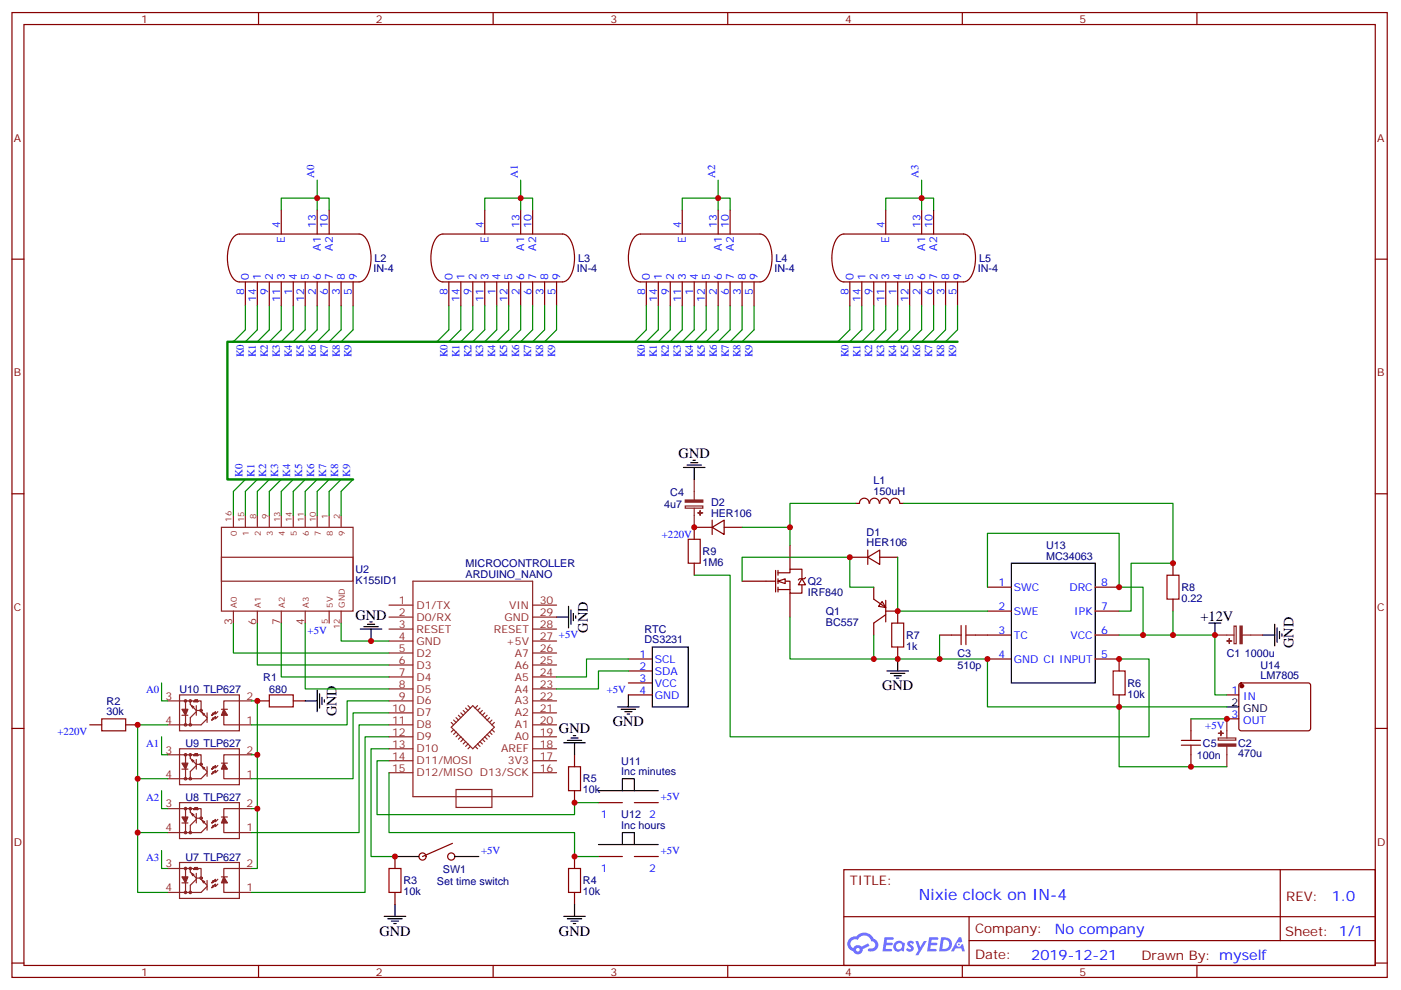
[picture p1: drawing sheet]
<svg xmlns="http://www.w3.org/2000/svg" width="413mm" height="292mm" viewBox="0 0 413 292" stroke-linecap="round" stroke-linejoin="round" font-family="sans-serif">
<path d="M282.2 100.7h-215.2v40.6h37.1" fill="none" stroke="#008700" stroke-width=".71"/>
<g fill="none" stroke="#870000" stroke-width=".35">
<path d="M3.5 3.7h405.4v284.3h-405.4zM7.1 7.2h398.2v277.3h-398.2zM76.2 3.7v3.5M145.3 3.7v3.5M214.5 3.7v3.5M283.6 3.7v3.5M352.8 3.7v3.5M3.5 76.4h3.6M405.3 76.4h3.6M3.5 145.5h3.6M405.3 145.5h3.6M3.5 214.7h3.6"/>
<path d="M405.3 214.7h3.6M248.7 256.3h156.6v28.2h-156.6zM377.3 256.3v20.9M248.7 270.1h156.5M285.6 277.2h119.6M285.6 270.1v14.2M3.5 283.8h3.6M76.2 284.5v3.5M145.3 284.5v3.5M214.5 284.5v3.5M283.6 284.5v3.5M352.8 284.5v3.5"/>
<path d="M405.3 283.8h3.6"/>
</g>
<g fill="#5487ff">
<path d="M267.7 277.5a1.22 1.22 0 0 1 1.7 .2l-.4 .6a.47 .47 0 0 0-.3-.4 .47 .47 0 0 0-.5 .2l.1 .2a1.14 1.14 0 0 1 .8 1.8 1.14 1.14 0 0 1-1.9 0l-.2-.2 .5-.6 .7 .5a.29 .29 0 0 0 .3-.3 .29 .29 0 0 0-.2-.3 1.04 1.04 0 0 1-.6-1.7z"/>
<path d="M260.7 276.2h2.4l.3 .2-.2 .5-1.8 .1-.1 .8h1.5l.3 .4-.3 .4h-1.6l-.2 1.1h1.7l.2 .3-.2 .3-2.6 .1z"/>
<path d="M273.8 276.2h2.4l.3 .2-.1 .5-1.8 .1-.2 .8h1.6l.3 .4-.4 .4-1.6-.1-.1 1.1 1.7 .1 .2 .3-.2 .3-2.6 .1z"/>
<path d="M282.6 276.2h.7l.3 1.3-.6 .3a.69 .69 0 0 0-1 .3 .69 .69 0 0 0 .4 .9 .69 .69 0 0 0 .9-.6l.5-.2 .6 2.2h-.8l-.2-.9h-1.8l-.5 .9h-.8z"/>
<path d="M269.8 277.3h.8l.6 1.8 1.1-1.8h.9l-2.6 4.2h-.8l.9-1.5z"/>
<path d="M277.4 276.2l-.6 4.2h1.3a2.11 2.11 0 0 0 2.5-2.1 2.11 2.11 0 0 0-2.5-2.1zM278.1 277a1.39 1.39 0 0 1 1.7 1.4 1.39 1.39 0 0 1-1.8 1.2h-.3z"/>
<path d="M263.7 277.8a1.54 1.54 0 0 0-.1 2.2 1.54 1.54 0 0 0 2.2 .1l.6 .3 .3-2.3-.2-.3h-.4a1.49 1.49 0 0 0-2.4 0zM264 278.8a.94 .94 0 0 1 1.8 0 .94 .94 0 0 1-1.8 0z"/>
<path d="M250.4 276.6a2.18 2.18 0 0 0 1.1 3.7 1.44 1.44 0 0 0 1.6 .9 1.44 1.44 0 0 0 1.2-1.4l2-1.1-.5-.7-1.9 1a1.47 1.47 0 0 0-2.4 .4 1.39 1.39 0 0 1-.7-1.9 1.39 1.39 0 0 1 2-.5 2.12 2.12 0 0 1 2.2-1.3 2.12 2.12 0 0 1 1.9 1.7 1.14 1.14 0 0 1 1.1 1.4 1.14 1.14 0 0 1-1.7 .7 .43 .43 0 0 0-.5 .4 .43 .43 0 0 0 .4 .5 1.98 1.98 0 0 0 2.5-1.2 1.98 1.98 0 0 0-1.2-2.6 3.1 3.1 0 0 0-5.3-.6l-.9 .1zM252.3 279.9a.55 .55 0 0 1 1.1 0 .55 .55 0 0 1-1.1 0z"/>
<circle cx="282.6" cy="278.3" r=".26"/>
</g>
<g fill="none" stroke="#8c2424" stroke-width=".35">
<path d="M65.3 155.4h38.8v24.7h-38.8zM68.8 151.9v3.5M72.3 151.9v3.5M75.8 151.9v3.5M79.4 151.9v3.5M82.9 151.9v3.5M86.4 151.9v3.5M90 151.9v3.5M93.5 151.9v3.5M97 151.9v3.5M100.5 151.9v3.5M65.3 164.2h38.8v7.1h-38.8z"/>
<path d="M114.7 178.3h7M121.7 171.3h35.3v63.5h-35.3zM157 178.3h7M68.8 180.1v3.5M75.8 180.1v3.5M82.9 180.1v3.5M90 180.1v3.5M97 180.1v3.5M100.5 180.1v3.5M114.7 199.5h7M114.7 196h7M114.7 192.4h7"/>
<path d="M114.7 188.9h7M114.7 185.4h7M114.7 181.9h7M157 199.5h7M157 196h7M157 192.4h7M157 188.9h7M157 185.4h7M157 181.9h7M358.1 187.1h5.6M363.7 184.5h.6v5.2h-.6zM366.2 187.1h6"/>
<path d="M49.4 206.6h6.7M52.9 204.8h17.7v10.6h-17.7zM53.6 210.8h1.8M54.7 206.6v2.4M54.7 210.8v2.8M56.1 206.6h1v.3l.4-.7v.7l.4-.7v.7l.3-.7v.7l.4-.3h.7v3.1l1.7 1.8M56.1 206.6v1l1.8 1.8h1.4M56.4 208l.7 .3-.3 .4zM57.9 208v2.8M57.9 209.7l-1.8 1.8v2.1M59.6 210.1l.7 .3-.3 .4zM61 211.8l-1.7 1.8h-9.9"/>
<path d="M61 210.1v2.8M62.8 211.5l.3 .3-.7 .4zM64.2 211.1l-.7 .7v-.7l-1.1 1.1M64.2 209.7l-.7 .7v-.7l-1.1 1.1 .7-.4-.3-.3-.4 .7M65.3 209h1.7M66 210.8v2.8h8.1M74.1 206.6h-8.1v2.4M114.7 217.1h7M114.7 213.6h7M114.7 210.1h7M114.7 206.6h7M114.7 203h7"/>
<path d="M133 212.9l.7 .7M133.7 212.2l.7 .7M133.7 215l-.7 .7M134.4 215.7l-.7 .7M134.4 211.5l.7 .7M135.1 210.8l.7 .7M135.1 216.4l-.7 .7M135.8 210.1l.7 .7M135.8 217.1l-.7 .7M136.5 209.4l.7 .7M136.5 217.8l-.7 .7M137.2 208.7l.7 .7"/>
<path d="M137.2 218.5l-.7 .8M137.9 208l.7 .7M137.9 219.3l-.7 .7M138.6 220l-.7 .7M139.3 208l6.4 6.3-6.4 6.4-6.3-6.4zM140.1 220l.7 .7M140.8 219.3l.7 .7M140.8 208l-.7 .7M141.5 218.5l.7 .8M141.5 208.7l-.7 .7M142.2 217.8l.7 .7M142.2 209.4l-.7 .7"/>
<path d="M142.9 217.1l.7 .7M142.9 210.1l-.7 .7M143.6 216.4l.7 .7M143.6 210.8l-.7 .7M144.3 215.7l.7 .7M144.3 211.5l-.7 .7M145 215l.7 .7M145 212.2l-.7 .7M145.7 212.9l-.7 .7M157 217.1h7M157 213.6h7M157 210.1h7"/>
<path d="M157 206.6h7M157 203h7M359.1 217.5h5.1v.6h-5.1zM361.6 211.8v5.7M361.6 220v6M49.4 238.3h6.7M49.4 222.4h6.7M52.9 236.5h17.7v10.6h-17.7zM52.9 220.7h17.7v10.5h-17.7zM53.6 226.7h1.8M54.7 222.4v2.5M54.7 226.7v2.8"/>
<path d="M54.7 238.3v2.5M56.1 238.3h1v.4l.4-.8v.8l.4-.8v.8l.3-.8v.8l.4-.4h.7v3.2l1.7 1.7M56.1 222.4h1v.4l.4-.7v.7l.4-.7v.7l.3-.7v.7l.4-.4h.7v3.2l1.7 1.8M56.1 222.4v1.1l1.8 1.7h1.4M56.1 238.3v1.1l1.8 1.7h1.4M56.4 239.7l.7 .4-.3 .3zM56.4 223.8l.7 .4-.3 .3zM57.9 239.7v2.8M57.9 223.8v2.9M57.9 225.6l-1.8 1.8v2.1M59.6 226l.7 .3-.3 .4zM61 226v2.8"/>
<path d="M61 227.7l-1.7 1.8h-9.9M62.8 227.4l.3 .3-.7 .4zM64.2 227l-.7 .7v-.7l-1.1 1.1M64.2 225.6l-.7 .7v-.7l-1.1 1.1 .7-.4-.3-.3-.4 .7M65.3 224.9h1.7M66 226.7v2.8h8.1M74.1 238.3h-8.1v2.5M74.1 222.4h-8.1v2.5M114.7 224.2h7M114.7 220.7h7M114.7 227.7h7M134.4 232.7h10.6v5.2h-10.6z"/>
<path d="M157 224.2h7M157 220.7h7M157 227.7h7M49.4 255.9h6.7M52.9 254.2h17.7v10.6h-17.7zM53.6 242.5h1.8M54.7 242.5v2.9M54.7 255.9v2.5M56.1 255.9h1v.4l.4-.7v.7l.4-.7v.7l.3-.7v.7l.4-.4h.7v3.2l1.7 1.8M56.1 255.9v1.1l1.8 1.8h1.4M56.4 257.4l.7 .3-.3 .4zM57.9 257.4v2.8"/>
<path d="M57.9 259.1l-1.8 1.8v2.1M57.9 241.5l-1.8 1.7v2.2M59.6 259.5l.7 .3-.3 .4zM59.6 241.8l.7 .4-.3 .3zM61 241.8v2.9M61 259.5v2.8M61 243.6l-1.7 1.8h-9.9M62.8 243.2l.3 .4-.7 .3zM64.2 259.1l-.7 .7v-.7l-1.1 1.1 .7-.4-.3-.3-.4 .7M64.2 242.9l-.7 .7v-.7l-1.1 1M64.2 241.5l-.7 .7v-.7l-1.1 1 .7-.3-.3-.4-.4 .7M65.3 258.4h1.7"/>
<path d="M65.3 240.8h1.7M66 242.5v2.9h8.1M74.1 255.9h-8.1v2.5M53.6 260.2h1.8M54.7 260.2v2.8M61 261.2l-1.7 1.8h-9.9M62.8 260.9l.3 .3-.7 .4zM64.2 260.5l-.7 .7v-.7l-1.1 1.1M66 260.2v2.8h8.1"/>
<circle cx="54.7" cy="206.6" r=".35"/>
<circle cx="54.7" cy="213.6" r=".35"/>
<circle cx="56.1" cy="213.6" r=".35"/>
<circle cx="56.1" cy="206.6" r=".35"/>
<circle cx="59.3" cy="209.4" r=".35"/>
<circle cx="54.7" cy="238.3" r=".35"/>
<circle cx="54.7" cy="229.5" r=".35"/>
<circle cx="54.7" cy="222.4" r=".35"/>
<circle cx="56.1" cy="238.3" r=".35"/>
<circle cx="56.1" cy="222.4" r=".35"/>
<circle cx="56.1" cy="229.5" r=".35"/>
<circle cx="59.3" cy="225.2" r=".35"/>
<circle cx="54.7" cy="245.4" r=".35"/>
<circle cx="54.7" cy="255.9" r=".35"/>
<circle cx="56.1" cy="245.4" r=".35"/>
<circle cx="56.1" cy="255.9" r=".35"/>
<circle cx="59.3" cy="241.1" r=".35"/>
<circle cx="59.3" cy="258.8" r=".35"/>
<circle cx="54.7" cy="263" r=".35"/>
<circle cx="56.1" cy="263" r=".35"/>
</g>
<g fill="#8c2424" stroke="#8c2424" stroke-width=".35">
<path d="M66 258.4l1 1.8h-1.7z"/>
<path d="M53.6 258.4h1.8l-.7 1.8z"/>
<path d="M66 240.8l1 1.7h-1.7z"/>
<path d="M53.6 240.8h1.8l-.7 1.7z"/>
<path d="M66 224.9l1 1.8h-1.7z"/>
<path d="M53.6 224.9h1.8l-.7 1.8z"/>
<path d="M66 209l1 1.8h-1.7z"/>
<path d="M53.6 209h1.8l-.7 1.8z"/>
<path d="M365.5 184.5h.6v5.2h-.6z"/>
<path d="M362.3 188.2v1.4z"/>
<path d="M361.6 188.9h1.4z"/>
<path d="M359.1 219.3h5.1v.6h-5.1z"/>
<path d="M359.1 216.1h1.4z"/>
<path d="M359.8 215.4l.1 1.4z"/>
</g>
<path d="M262.8 183.6h3.5v7.1h-3.5zM280.5 187.1h2.8M283.3 184.3v5.7M284.7 184.3v5.7M284.7 187.1h2.8M328.1 197.7h3.5v7.1h-3.5zM30 211.8h7v3.6h-7zM79.4 204.8h7v3.5h-7zM167.6 226h3.5v7h-3.5zM114.7 255.9h3.5v7.1h-3.5zM167.6 255.9h3.5v7.1h-3.5z" fill="none" stroke="#a10000" stroke-width=".35"/>
<g fill="none" stroke="#870000" stroke-width=".35">
<path d="M225.8 171.3h2.8M228.6 168.1v6.3M229.3 168.8h3.5v-1.1h3.6v2.9M229.3 171.3h3.5v3.5h3.6v-2.5M229.3 173.7h3.5M229.3 168.1v1.4M229.3 170.6v1.4M229.3 173v1.4M237.4 170.2l-.3 .4h-1.4l-.4 .3M250.5 164.2h5.3M255.8 164.2l3.5-2.1v4.2zM255.8 162.1v4.2"/>
<path d="M257.5 173v3.6l3.6 2.4M259.3 164.2h5.3M260 177.3l1.1 1.7-2.2-.3zM261.1 176.9v6.4M291 173h7.1M322.8 173h7M261.1 180.1h3.5v3.5M261.1 181.2l-3.6 2.4v3.5M264.6 190.7v3.5M276.9 187.1h3.6M287.5 187.1h10.6M291 180.1h7.1"/>
<path d="M291 194.2h7.1M322.8 180.1h7M322.8 187.1h7M322.8 194.2h7v3.5M26.5 213.6h3.5M37 213.6h3.6M75.8 206.6h3.6M86.4 206.6h3.6M329.8 204.8v3.5M361.6 204.8h3.5M361.6 211.8h3.5M365.4 201.5l.4-.2h20.1l.4 .7-.1 12.9-.6 .5-20-.1-.5-.6v-12.7z"/>
<path d="M169.3 222.4v3.6M169.3 233v3.5M176.4 236.5h7M187 236.5h7M116.4 252.4v3.5M133.3 248.5l-8.8 3.9M169.3 252.4v3.5M176.4 252.4h7M187 252.4h7M116.4 263v3.5M169.3 263v3.5"/>
<circle cx="124.5" cy="252.4" r="1.06"/>
<circle cx="133" cy="252.4" r="1.06"/>
</g>
<path d="M298.1 166h24.7v35.3h-24.7zM361.6 208.3h3.5M176.4 233h17.6M183.4 233v-3.5h3.6v3.5M116.4 252.4h7.1M134.1 252.4h7M176.4 248.9h17.6M183.4 248.9v-3.5h3.6v3.5" fill="none" stroke="#000" stroke-width=".35"/>
<circle cx="366" cy="202.1" r=".53" fill="#870000" stroke="#870000" stroke-width=".35"/>
<g fill="#fff" stroke="#870000" stroke-width=".35">
<path d="M229.3 171.3l2.1-.7v1.4z"/>
<path d="M236.4 170.6l1 1.7h-2.1z"/>
</g>
<g fill="none" stroke="#870000" stroke-width=".35">
<path d="M68.9 69.8l1.1-.7 .6-.1h35.2a3.6 3.6 0 0 1 2.9 2.9 11.7 11.7 0 0 1-1.2 10.4l-1.1 .7-.6 .1h-35.2a3.6 3.6 0 0 1-2.9-2.9 11.7 11.7 0 0 1 1.2-10.4zM82.9 61.9v7.1M93.5 61.9v7.1M97 61.9v7.1M128.9 69.8l1.1-.7 .5-.1h35.3a3.6 3.6 0 0 1 2.9 2.9 11.7 11.7 0 0 1-1.3 10.4l-1 .7-.6 .1h-35.3a3.6 3.6 0 0 1-2.8-2.9 11.7 11.7 0 0 1 1.2-10.4zM142.9 61.9v7.1M153.5 61.9v7.1M157 61.9v7.1M187.1 69.8l1.1-.7 .5-.1h35.3a3.6 3.6 0 0 1 2.9 2.9 11.7 11.7 0 0 1-1.3 10.4l-1 .7-.6 .1h-35.3a3.6 3.6 0 0 1-2.8-2.9 11.7 11.7 0 0 1 1.2-10.4zM201.1 61.9v7.1M211.7 61.9v7.1M215.2 61.9v7.1"/>
<path d="M247.1 69.8l1-.7 .6-.1h35.3a3.6 3.6 0 0 1 2.8 2.9 11.7 11.7 0 0 1-1.2 10.4l-1 .7-.6 .1h-35.3a3.6 3.6 0 0 1-2.8-2.9 11.7 11.7 0 0 1 1.2-10.4zM261.1 61.9v7.1M271.6 61.9v7.1M275.2 61.9v7.1M72.3 83.1v7M75.8 83.1v7M79.4 83.1v7M82.9 83.1v7M86.4 83.1v7M90 83.1v7M93.5 83.1v7M97 83.1v7"/>
<path d="M100.5 83.1v7M104.1 83.1v7M132.3 83.1v7M135.8 83.1v7M139.3 83.1v7M142.9 83.1v7M146.4 83.1v7M149.9 83.1v7M153.5 83.1v7M157 83.1v7M160.5 83.1v7M164 83.1v7"/>
<path d="M190.5 83.1v7M194 83.1v7M197.6 83.1v7M201.1 83.1v7M204.6 83.1v7M208.1 83.1v7M211.7 83.1v7M215.2 83.1v7M218.7 83.1v7M222.2 83.1v7M250.5 83.1v7M254 83.1v7"/>
<path d="M257.5 83.1v7M261.1 83.1v7M264.6 83.1v7M268.1 83.1v7M271.6 83.1v7M275.2 83.1v7M278.7 83.1v7M282.2 83.1v7M209.9 155.4l3.5-2.1v4.2zM209.9 153.3v4.2M209.9 155.4h-5.3v3.5M213.4 155.4h5.3"/>
<path d="M256.1 148.3a1.41 1.41 0 0 0-1.4-1.5 1.41 1.41 0 0 0-1.4 1.5h-1.1M256.3 148.3a1.41 1.41 0 0 1 1.4-1.5 1.41 1.41 0 0 1 1.4 1.5M259.3 148.3a1.41 1.41 0 0 1 1.4-1.5 1.41 1.41 0 0 1 1.4 1.5M262.4 148.3a1.41 1.41 0 0 1 1.4-1.5 1.41 1.41 0 0 1 1.4 1.5M265.3 148.3h1M204.6 166v3.5M218.7 171.3h7.1M232.8 160.7v7M232.8 174.8v7.1M345.7 166v3.5M345.7 176.6v3.5M185.2 194.2h7.1"/>
<path d="M185.2 197.7h7.1M185.2 201.3h7.1M185.2 204.8h7.1M351 211.8v3.6M351 222.4v3.6"/>
</g>
<path d="M202.8 158.9h3.6v7.1h-3.6zM344 169.5h3.5v7.1h-3.5zM348.2 219.6h5.6M348.2 218.2h5.6M351 215.4v2.8M351 219.6v2.8" fill="none" stroke="#a10000" stroke-width=".35"/>
<g fill="#8c2424" stroke="#8c2424" stroke-width=".35">
<path d="M202 147.4h5.2v.6h-5.2z"/>
<path d="M205.7 151.1l1.4 .1z"/>
<path d="M206.3 150.5l.1 1.4z"/>
</g>
<path d="M202 149.1h5.2v.7h-5.2zM204.6 141.3v6M204.6 149.8v5.6" fill="none" stroke="#8c2424" stroke-width=".35"/>
<g fill="none" stroke="#000" stroke-width=".35">
<path d="M201.4 137.8h6.4M202.5 137.1h4.2M203.6 136.3h2.1M204.3 135.6h.7M204.6 137.8v3.5M167.6 178.7v6.3M168.3 179.7v4.3M106.2 185.4h6.3M107.2 184.7h4.3M108.3 184h2.1M109 183.3h.7M109.4 185.4v3.5"/>
<path d="M164 181.9h3.6M169 180.8v2.1M169.7 181.5v.7M192.3 190.7h10.5v17.6h-10.5zM261.4 197.7h6.4M262.5 198.4h4.2M263.5 199.1h2.1M264.2 199.8h.7M264.6 194.2v3.5M356.3 183.6h3.5M358.1 183.6v3.5M372.2 187.1h3.5"/>
<path d="M375.7 184v6.3M376.4 185v4.3M377.1 186.1v2.1M377.8 186.8v.7M90 206.6h3.5M93.5 203.4v6.3M94.2 204.4v4.3M94.9 205.5v2.1M95.6 206.2v.7M166.2 218.9h6.3M167.2 218.2h4.2M168.3 217.5h2.1"/>
<path d="M169 216.8h.7M169.3 218.9v3.5M182 208.3h6.4M183.1 209h4.2M184.1 209.7h2.2M184.9 210.4h.7M185.2 204.8v3.5M113.2 270.1h6.4M114.3 270.8h4.2M115.4 271.5h2.1M116.1 272.2h.7M116.4 266.5v3.6"/>
<path d="M166.2 270.1h6.3M167.2 270.8h4.2M168.3 271.5h2.1M169 272.2h.7M169.3 266.5v3.6"/>
</g>
<g fill="none" stroke="#008700" stroke-width=".35">
<path d="M93.5 53.1v8.8M153.5 53.1v8.8M211.7 53.1v8.8M271.6 53.1v8.8M82.9 61.9v-3.5h14.1v3.5M142.9 61.9v-3.5h14.1v3.5M201.1 61.9v-3.5h14.1v3.5M261.1 61.9v-3.5h14.1v3.5M72.3 90.1v7.1M75.8 90.1v7.1M79.4 90.1v7.1M82.9 90.1v7.1"/>
<path d="M86.4 90.1v7.1M90 90.1v7.1M93.5 90.1v7.1M97 90.1v7.1M100.5 90.1v7.1M104.1 90.1v7.1M132.3 90.1v7.1M135.8 90.1v7.1M139.3 90.1v7.1M142.9 90.1v7.1M146.4 90.1v7.1M149.9 90.1v7.1"/>
<path d="M153.5 90.1v7.1M157 90.1v7.1M160.5 90.1v7.1M164 90.1v7.1M190.5 90.1v7.1M194 90.1v7.1M197.6 90.1v7.1M201.1 90.1v7.1M204.6 90.1v7.1M208.1 90.1v7.1M211.7 90.1v7.1M215.2 90.1v7.1"/>
<path d="M218.7 90.1v7.1M222.2 90.1v7.1M250.5 90.1v7.1M254 90.1v7.1M257.5 90.1v7.1M261.1 90.1v7.1M264.6 90.1v7.1M268.1 90.1v7.1M271.6 90.1v7.1M275.2 90.1v7.1M278.7 90.1v7.1M282.2 90.1v7.1"/>
<path d="M68.8 144.8v7.1M72.3 144.8v7.1M75.8 144.8v7.1M79.4 144.8v7.1M82.9 144.8v7.1M86.4 144.8v7.1M90 144.8v7.1M93.5 144.8v7.1M97 144.8v7.1M100.5 144.8v7.1M218.7 155.4h14.1M252.2 148.3h-19.4v12.4"/>
<path d="M266.3 148.3h79.4v17.7h-12.3v14.1h-3.6M204.6 169.5h10.6v47.6h123.5v-22.9h-8.9M218.7 171.3v-7.1h31.8v8.8h7M264.6 164.2v15.9h26.4M291 173v-15.8h38.8v15.8h7.1v14.1M68.8 183.6v8.8h45.9M75.8 183.6v12.4h38.9M82.9 183.6v15.9h31.8M90 183.6v19.4h24.7M100.5 183.6v5.3h14.2M185.2 197.7h-8.8v5.3h-12.4M185.2 194.2h-12.3v5.3h-8.9"/>
<path d="M232.8 181.9v12.3h24.7M257.5 187.1v7.1h19.4v-7.1M276.9 194.2h14.1v14.1h38.8M329.8 187.1h28.3v17.7h3.5M345.7 180.1v7M47.6 201.3v5.3h1.8M47.6 217.1v5.3h1.8M49.4 213.6h-8.8v15.9h8.8M74.1 206.6h1.7v15.8h-1.7M114.7 206.6h-12.4v7h-28.2M114.7 210.1h-10.6v19.4h-30M114.7 213.6h-8.9v31.8h-31.7"/>
<path d="M114.7 217.1h-7.1v45.9h-33.5M329.8 208.3h31.8M329.8 208.3v17.7h31.8M351 211.8h10.6M40.6 229.5v15.9h8.8M47.6 233v5.3h1.8M75.8 222.4v15.9h-1.7M75.8 238.3v17.6h-1.7M114.7 220.7h-5.3v31.7h7M114.7 224.2h-3.6v15.9h58.2v-3.6h7.1M114.7 227.7v17.7h54.6v7h7.1M40.6 245.4v17.6h8.8"/>
<path d="M47.6 250.6v5.3h1.8"/>
</g>
<g fill="#c00">
<circle cx="250.5" cy="164.2" r=".88"/>
<circle cx="232.8" cy="155.4" r=".88"/>
<circle cx="351" cy="226" r=".88"/>
<circle cx="329.8" cy="194.2" r=".88"/>
<circle cx="276.9" cy="194.2" r=".88"/>
<circle cx="264.6" cy="194.2" r=".88"/>
<circle cx="329.8" cy="173" r=".88"/>
<circle cx="336.9" cy="187.1" r=".88"/>
<circle cx="116.4" cy="252.4" r=".88"/>
<circle cx="40.6" cy="245.4" r=".88"/>
<circle cx="75.8" cy="238.3" r=".88"/>
<circle cx="75.8" cy="206.6" r=".88"/>
<circle cx="75.8" cy="222.4" r=".88"/>
<circle cx="40.6" cy="213.6" r=".88"/>
<circle cx="40.6" cy="229.5" r=".88"/>
<circle cx="169.3" cy="236.5" r=".88"/>
<circle cx="169.3" cy="252.4" r=".88"/>
<circle cx="109.4" cy="188.9" r=".88"/>
<circle cx="358.1" cy="187.1" r=".88"/>
<circle cx="291" cy="194.2" r=".88"/>
<circle cx="329.8" cy="208.3" r=".88"/>
<circle cx="264.6" cy="180.1" r=".88"/>
<circle cx="257.5" cy="194.2" r=".88"/>
<circle cx="345.7" cy="187.1" r=".88"/>
<circle cx="345.7" cy="166" r=".88"/>
<circle cx="204.6" cy="155.4" r=".88"/>
<circle cx="361.6" cy="211.8" r=".88"/>
<circle cx="153.5" cy="58.4" r=".88"/>
<circle cx="93.5" cy="58.4" r=".88"/>
<circle cx="211.7" cy="58.4" r=".88"/>
<circle cx="271.6" cy="58.4" r=".88"/>
</g>
<g fill="none" stroke="#008700" stroke-width=".35">
<path d="M72.3 97.2l-3.5 3.5M75.8 97.2l-3.5 3.5M79.4 97.2l-3.6 3.5M82.9 97.2l-3.5 3.5M86.4 97.2l-3.5 3.5M90 97.2l-3.6 3.5M93.5 97.2l-3.5 3.5M97 97.2l-3.5 3.5M100.5 97.2l-3.5 3.5M104.1 97.2l-3.6 3.5M132.3 97.2l-3.5 3.5M135.8 97.2l-3.5 3.5"/>
<path d="M139.3 97.2l-3.5 3.5M142.9 97.2l-3.6 3.5M146.4 97.2l-3.5 3.5M149.9 97.2l-3.5 3.5M153.5 97.2l-3.6 3.5M157 97.2l-3.5 3.5M160.5 97.2l-3.5 3.5M164 97.2l-3.5 3.5M190.5 97.2l-3.5 3.5M194 97.2l-3.5 3.5M197.6 97.2l-3.6 3.5M201.1 97.2l-3.5 3.5"/>
<path d="M204.6 97.2l-3.5 3.5M208.1 97.2l-3.5 3.5M211.7 97.2l-3.6 3.5M215.2 97.2l-3.5 3.5M218.7 97.2l-3.5 3.5M222.2 97.2l-3.5 3.5M250.5 97.2l-3.6 3.5M254 97.2l-3.5 3.5M257.5 97.2l-3.5 3.5M261.1 97.2l-3.6 3.5M264.6 97.2l-3.5 3.5M268.1 97.2l-3.5 3.5"/>
<path d="M271.6 97.2l-3.5 3.5M275.2 97.2l-3.6 3.5M278.7 97.2l-3.5 3.5M282.2 97.2l-3.5 3.5M72.3 141.3l-3.5 3.5M75.8 141.3l-3.5 3.5M79.4 141.3l-3.6 3.5M82.9 141.3l-3.5 3.5M86.4 141.3l-3.5 3.5M90 141.3l-3.6 3.5M93.5 141.3l-3.5 3.5M97 141.3l-3.5 3.5"/>
<path d="M100.5 141.3l-3.5 3.5M104.1 141.3l-3.6 3.5"/>
</g>
<text font-size="4.6" fill="#00f" x="270.8" y="265.3">Nixie clock on IN-4</text>
<g font-size="4.2">
<text x="200" y="135">GND</text>
<text x="104.8" y="182.6">GND</text>
<text x="353.8" y="182.9">+12V</text>
<text x="173.2" y="186.4" transform="rotate(-90 173.2 186.4)">GND</text>
<text x="381.3" y="191" transform="rotate(-90 381.3 191)">GND</text>
<text x="260" y="203.4">GND</text>
<text x="99.1" y="211.1" transform="rotate(-90 99.1 211.1)">GND</text>
<text x="180.6" y="214">GND</text>
<text x="164.7" y="216.1">GND</text>
<text x="111.8" y="275.7">GND</text>
<text x="164.7" y="275.7">GND</text>
</g>
<g font-size="4.2" fill="#00f">
<text x="392.5" y="265.6">1.0</text>
<text x="310.9" y="275.1">No company</text>
<text x="304" y="282.9">2019-12-21</text>
</g>
<g font-size="3.9" fill="#800">
<text x="250.5" y="260.9">TITLE:</text>
<text x="379.1" y="265.6">REV:</text>
<text x="287.4" y="275.1">Company:</text>
<text x="378.7" y="275.7">Sheet: 1/1</text>
<text x="287.4" y="282.8">Date:</text>
<text x="336.4" y="282.8">Drawn By: myself</text>
</g>
<g font-size="3.2" fill="#800">
<text x="41.6" y="6.7">1</text>
<text x="110.8" y="6.7">2</text>
<text x="179.9" y="6.7">3</text>
<text x="249.1" y="6.7">4</text>
<text x="318.2" y="6.7">5</text>
<text x="4.1" y="41.8">A</text>
<text x="405.9" y="41.8">A</text>
<text x="4.1" y="110.9">B</text>
<text x="405.9" y="110.9">B</text>
<text x="4.1" y="180.1">C</text>
<text x="405.9" y="180.1">C</text>
<text x="4.1" y="249.2">D</text>
<text x="405.9" y="249.2">D</text>
<text x="41.6" y="287.5">1</text>
<text x="110.8" y="287.5">2</text>
<text x="179.9" y="287.5">3</text>
<text x="249.1" y="287.5">4</text>
<text x="318.2" y="287.5">5</text>
</g>
<g font-size="3.2" fill="#00f">
<text x="92.6" y="52.4" transform="rotate(-90 92.6 52.4)">A0</text>
<text x="152.6" y="52.4" transform="rotate(-90 152.6 52.4)">A1</text>
<text x="210.8" y="52.4" transform="rotate(-90 210.8 52.4)">A2</text>
<text x="270.8" y="52.4" transform="rotate(-90 270.8 52.4)">A3</text>
<text x="82.5" y="67.2" transform="rotate(-90 82.5 67.2)">4</text>
<text x="84" y="71.7" transform="rotate(-90 84 71.7)">E</text>
<text x="93.1" y="67.2" transform="rotate(-90 93.1 67.2)">13</text>
<text x="96.7" y="67.2" transform="rotate(-90 96.7 67.2)">10</text>
<text x="142.5" y="67.2" transform="rotate(-90 142.5 67.2)">4</text>
<text x="143.9" y="71.7" transform="rotate(-90 143.9 71.7)">E</text>
<text x="153.1" y="67.2" transform="rotate(-90 153.1 67.2)">13</text>
<text x="156.6" y="67.2" transform="rotate(-90 156.6 67.2)">10</text>
<text x="200.7" y="67.2" transform="rotate(-90 200.7 67.2)">4</text>
<text x="202.1" y="71.7" transform="rotate(-90 202.1 71.7)">E</text>
<text x="211.3" y="67.2" transform="rotate(-90 211.3 67.2)">13</text>
<text x="214.8" y="67.2" transform="rotate(-90 214.8 67.2)">10</text>
<text x="260.7" y="67.2" transform="rotate(-90 260.7 67.2)">4</text>
<text x="262.1" y="71.7" transform="rotate(-90 262.1 71.7)">E</text>
<text x="271.3" y="67.2" transform="rotate(-90 271.3 67.2)">13</text>
<text x="274.8" y="67.2" transform="rotate(-90 274.8 67.2)">10</text>
<text x="94.5" y="73.9" transform="rotate(-90 94.5 73.9)">A1</text>
<text x="98.1" y="73.9" transform="rotate(-90 98.1 73.9)">A2</text>
<text x="154.5" y="73.9" transform="rotate(-90 154.5 73.9)">A1</text>
<text x="158" y="73.9" transform="rotate(-90 158 73.9)">A2</text>
<text x="212.7" y="73.9" transform="rotate(-90 212.7 73.9)">A1</text>
<text x="216.3" y="73.9" transform="rotate(-90 216.3 73.9)">A2</text>
<text x="272.7" y="73.9" transform="rotate(-90 272.7 73.9)">A1</text>
<text x="276.2" y="73.9" transform="rotate(-90 276.2 73.9)">A2</text>
<text x="73.4" y="82.4" transform="rotate(-90 73.4 82.4)">0</text>
<text x="76.9" y="82.4" transform="rotate(-90 76.9 82.4)">1</text>
<text x="80.4" y="82.4" transform="rotate(-90 80.4 82.4)">2</text>
<text x="84" y="82.4" transform="rotate(-90 84 82.4)">3</text>
<text x="87.5" y="82.4" transform="rotate(-90 87.5 82.4)">4</text>
<text x="91" y="82.4" transform="rotate(-90 91 82.4)">5</text>
<text x="94.5" y="82.4" transform="rotate(-90 94.5 82.4)">6</text>
<text x="98.1" y="82.4" transform="rotate(-90 98.1 82.4)">7</text>
<text x="101.6" y="82.4" transform="rotate(-90 101.6 82.4)">8</text>
<text x="105.1" y="82.4" transform="rotate(-90 105.1 82.4)">9</text>
<text x="133.3" y="82.4" transform="rotate(-90 133.3 82.4)">0</text>
<text x="136.9" y="82.4" transform="rotate(-90 136.9 82.4)">1</text>
<text x="140.4" y="82.4" transform="rotate(-90 140.4 82.4)">2</text>
<text x="143.9" y="82.4" transform="rotate(-90 143.9 82.4)">3</text>
<text x="147.5" y="82.4" transform="rotate(-90 147.5 82.4)">4</text>
<text x="151" y="82.4" transform="rotate(-90 151 82.4)">5</text>
<text x="154.5" y="82.4" transform="rotate(-90 154.5 82.4)">6</text>
<text x="158" y="82.4" transform="rotate(-90 158 82.4)">7</text>
<text x="161.6" y="82.4" transform="rotate(-90 161.6 82.4)">8</text>
<text x="165.1" y="82.4" transform="rotate(-90 165.1 82.4)">9</text>
<text x="191.6" y="82.4" transform="rotate(-90 191.6 82.4)">0</text>
<text x="195.1" y="82.4" transform="rotate(-90 195.1 82.4)">1</text>
<text x="198.6" y="82.4" transform="rotate(-90 198.6 82.4)">2</text>
<text x="202.1" y="82.4" transform="rotate(-90 202.1 82.4)">3</text>
<text x="205.7" y="82.4" transform="rotate(-90 205.7 82.4)">4</text>
<text x="209.2" y="82.4" transform="rotate(-90 209.2 82.4)">5</text>
<text x="212.7" y="82.4" transform="rotate(-90 212.7 82.4)">6</text>
<text x="216.3" y="82.4" transform="rotate(-90 216.3 82.4)">7</text>
<text x="219.8" y="82.4" transform="rotate(-90 219.8 82.4)">8</text>
<text x="223.3" y="82.4" transform="rotate(-90 223.3 82.4)">9</text>
<text x="251.5" y="82.4" transform="rotate(-90 251.5 82.4)">0</text>
<text x="255.1" y="82.4" transform="rotate(-90 255.1 82.4)">1</text>
<text x="258.6" y="82.4" transform="rotate(-90 258.6 82.4)">2</text>
<text x="262.1" y="82.4" transform="rotate(-90 262.1 82.4)">3</text>
<text x="265.6" y="82.4" transform="rotate(-90 265.6 82.4)">4</text>
<text x="269.2" y="82.4" transform="rotate(-90 269.2 82.4)">5</text>
<text x="272.7" y="82.4" transform="rotate(-90 272.7 82.4)">6</text>
<text x="276.2" y="82.4" transform="rotate(-90 276.2 82.4)">7</text>
<text x="279.8" y="82.4" transform="rotate(-90 279.8 82.4)">8</text>
<text x="283.3" y="82.4" transform="rotate(-90 283.3 82.4)">9</text>
<text x="72" y="86.9" transform="rotate(-90 72 86.9)">8</text>
<text x="75.5" y="88.9" transform="rotate(-90 75.5 88.9)">14</text>
<text x="79" y="86.9" transform="rotate(-90 79 86.9)">9</text>
<text x="82.5" y="88.9" transform="rotate(-90 82.5 88.9)">11</text>
<text x="86.1" y="86.9" transform="rotate(-90 86.1 86.9)">1</text>
<text x="89.6" y="88.9" transform="rotate(-90 89.6 88.9)">12</text>
<text x="93.1" y="86.9" transform="rotate(-90 93.1 86.9)">2</text>
<text x="96.7" y="86.9" transform="rotate(-90 96.7 86.9)">6</text>
<text x="100.2" y="86.9" transform="rotate(-90 100.2 86.9)">3</text>
<text x="103.7" y="86.9" transform="rotate(-90 103.7 86.9)">5</text>
<text x="131.9" y="86.9" transform="rotate(-90 131.9 86.9)">8</text>
<text x="135.5" y="88.9" transform="rotate(-90 135.5 88.9)">14</text>
<text x="139" y="86.9" transform="rotate(-90 139 86.9)">9</text>
<text x="142.5" y="88.9" transform="rotate(-90 142.5 88.9)">11</text>
<text x="146" y="86.9" transform="rotate(-90 146 86.9)">1</text>
<text x="149.6" y="88.9" transform="rotate(-90 149.6 88.9)">12</text>
<text x="153.1" y="86.9" transform="rotate(-90 153.1 86.9)">2</text>
<text x="156.6" y="86.9" transform="rotate(-90 156.6 86.9)">6</text>
<text x="160.2" y="86.9" transform="rotate(-90 160.2 86.9)">3</text>
<text x="163.7" y="86.9" transform="rotate(-90 163.7 86.9)">5</text>
<text x="190.1" y="86.9" transform="rotate(-90 190.1 86.9)">8</text>
<text x="193.7" y="88.9" transform="rotate(-90 193.7 88.9)">14</text>
<text x="197.2" y="86.9" transform="rotate(-90 197.2 86.9)">9</text>
<text x="200.7" y="88.9" transform="rotate(-90 200.7 88.9)">11</text>
<text x="204.3" y="86.9" transform="rotate(-90 204.3 86.9)">1</text>
<text x="207.8" y="88.9" transform="rotate(-90 207.8 88.9)">12</text>
<text x="211.3" y="86.9" transform="rotate(-90 211.3 86.9)">2</text>
<text x="214.8" y="86.9" transform="rotate(-90 214.8 86.9)">6</text>
<text x="218.4" y="86.9" transform="rotate(-90 218.4 86.9)">3</text>
<text x="221.9" y="86.9" transform="rotate(-90 221.9 86.9)">5</text>
<text x="250.1" y="86.9" transform="rotate(-90 250.1 86.9)">8</text>
<text x="253.6" y="88.9" transform="rotate(-90 253.6 88.9)">14</text>
<text x="257.2" y="86.9" transform="rotate(-90 257.2 86.9)">9</text>
<text x="260.7" y="88.9" transform="rotate(-90 260.7 88.9)">11</text>
<text x="264.2" y="86.9" transform="rotate(-90 264.2 86.9)">1</text>
<text x="267.8" y="88.9" transform="rotate(-90 267.8 88.9)">12</text>
<text x="271.3" y="86.9" transform="rotate(-90 271.3 86.9)">2</text>
<text x="274.8" y="86.9" transform="rotate(-90 274.8 86.9)">6</text>
<text x="278.3" y="86.9" transform="rotate(-90 278.3 86.9)">3</text>
<text x="281.9" y="86.9" transform="rotate(-90 281.9 86.9)">5</text>
<text x="71.9" y="105.3" transform="rotate(-90 71.9 105.3)">K0</text>
<text x="75.4" y="105.3" transform="rotate(-90 75.4 105.3)">K1</text>
<text x="79" y="105.3" transform="rotate(-90 79 105.3)">K2</text>
<text x="82.5" y="105.3" transform="rotate(-90 82.5 105.3)">K3</text>
<text x="86" y="105.3" transform="rotate(-90 86 105.3)">K4</text>
<text x="89.5" y="105.3" transform="rotate(-90 89.5 105.3)">K5</text>
<text x="93.1" y="105.3" transform="rotate(-90 93.1 105.3)">K6</text>
<text x="96.6" y="105.3" transform="rotate(-90 96.6 105.3)">K7</text>
<text x="100.1" y="105.3" transform="rotate(-90 100.1 105.3)">K8</text>
<text x="103.6" y="105.3" transform="rotate(-90 103.6 105.3)">K9</text>
<text x="131.9" y="105.3" transform="rotate(-90 131.9 105.3)">K0</text>
<text x="135.4" y="105.3" transform="rotate(-90 135.4 105.3)">K1</text>
<text x="138.9" y="105.3" transform="rotate(-90 138.9 105.3)">K2</text>
<text x="142.5" y="105.3" transform="rotate(-90 142.5 105.3)">K3</text>
<text x="146" y="105.3" transform="rotate(-90 146 105.3)">K4</text>
<text x="149.5" y="105.3" transform="rotate(-90 149.5 105.3)">K5</text>
<text x="153" y="105.3" transform="rotate(-90 153 105.3)">K6</text>
<text x="156.6" y="105.3" transform="rotate(-90 156.6 105.3)">K7</text>
<text x="160.1" y="105.3" transform="rotate(-90 160.1 105.3)">K8</text>
<text x="163.6" y="105.3" transform="rotate(-90 163.6 105.3)">K9</text>
<text x="190.1" y="105.3" transform="rotate(-90 190.1 105.3)">K0</text>
<text x="193.6" y="105.3" transform="rotate(-90 193.6 105.3)">K1</text>
<text x="197.1" y="105.3" transform="rotate(-90 197.1 105.3)">K2</text>
<text x="200.7" y="105.3" transform="rotate(-90 200.7 105.3)">K3</text>
<text x="204.2" y="105.3" transform="rotate(-90 204.2 105.3)">K4</text>
<text x="207.7" y="105.3" transform="rotate(-90 207.7 105.3)">K5</text>
<text x="211.2" y="105.3" transform="rotate(-90 211.2 105.3)">K6</text>
<text x="214.8" y="105.3" transform="rotate(-90 214.8 105.3)">K7</text>
<text x="218.3" y="105.3" transform="rotate(-90 218.3 105.3)">K8</text>
<text x="221.8" y="105.3" transform="rotate(-90 221.8 105.3)">K9</text>
<text x="250" y="105.3" transform="rotate(-90 250 105.3)">K0</text>
<text x="253.6" y="105.3" transform="rotate(-90 253.6 105.3)">K1</text>
<text x="257.1" y="105.3" transform="rotate(-90 257.1 105.3)">K2</text>
<text x="260.6" y="105.3" transform="rotate(-90 260.6 105.3)">K3</text>
<text x="264.2" y="105.3" transform="rotate(-90 264.2 105.3)">K4</text>
<text x="267.7" y="105.3" transform="rotate(-90 267.7 105.3)">K5</text>
<text x="271.2" y="105.3" transform="rotate(-90 271.2 105.3)">K6</text>
<text x="274.7" y="105.3" transform="rotate(-90 274.7 105.3)">K7</text>
<text x="278.3" y="105.3" transform="rotate(-90 278.3 105.3)">K8</text>
<text x="281.8" y="105.3" transform="rotate(-90 281.8 105.3)">K9</text>
<text x="71.4" y="140.6" transform="rotate(-90 71.4 140.6)">K0</text>
<text x="75" y="140.6" transform="rotate(-90 75 140.6)">K1</text>
<text x="78.5" y="140.6" transform="rotate(-90 78.5 140.6)">K2</text>
<text x="82" y="140.6" transform="rotate(-90 82 140.6)">K3</text>
<text x="85.6" y="140.6" transform="rotate(-90 85.6 140.6)">K4</text>
<text x="89.1" y="140.6" transform="rotate(-90 89.1 140.6)">K5</text>
<text x="92.6" y="140.6" transform="rotate(-90 92.6 140.6)">K6</text>
<text x="96.1" y="140.6" transform="rotate(-90 96.1 140.6)">K7</text>
<text x="99.7" y="140.6" transform="rotate(-90 99.7 140.6)">K8</text>
<text x="103.2" y="140.6" transform="rotate(-90 103.2 140.6)">K9</text>
<text x="195.1" y="158.5">+220V</text>
<text x="294.3" y="172.7">1</text>
<text x="324.6" y="172.7">8</text>
<text x="294.3" y="179.7">2</text>
<text x="298.8" y="174.1">SWC</text>
<text x="315.2" y="174.1">DRC</text>
<text x="324.6" y="179.7">7</text>
<text x="298.8" y="181.2">SWE</text>
<text x="316.6" y="181.2">IPK</text>
<text x="90.7" y="186.8">+5V</text>
<text x="294.3" y="186.8">3</text>
<text x="298.8" y="188.2">TC</text>
<text x="315.5" y="188.2">VCC</text>
<text x="324.6" y="186.8">6</text>
<text x="188.5" y="193.9">1</text>
<text x="188.5" y="197.4">2</text>
<text x="193" y="195.3">SCL</text>
<text x="294.3" y="193.9">4</text>
<text x="298.8" y="195.3">GND CI INPUT</text>
<text x="324.6" y="193.9">5</text>
<text x="188.5" y="200.9">3</text>
<text x="193" y="198.8">SDA</text>
<text x="193" y="202.3">VCC</text>
<text x="43" y="204.4">A0</text>
<text x="178.9" y="204.4">+5V</text>
<text x="188.5" y="204.4">4</text>
<text x="193" y="205.8">GND</text>
<text x="362.9" y="204.4">1</text>
<text x="366.4" y="206.2">IN</text>
<text x="355.2" y="214.9">+5V</text>
<text x="362.9" y="211.5">3</text>
<text x="366.4" y="213.3">OUT</text>
<text x="16.9" y="216.7">+220V</text>
<text x="43" y="220.2">A1</text>
<text x="43" y="236.1">A2</text>
<text x="194.7" y="235.7">+5V</text>
<text x="177.1" y="241.1">1</text>
<text x="191.3" y="241.1">2</text>
<text x="141.8" y="251.5">+5V</text>
<text x="194.7" y="251.5">+5V</text>
<text x="43" y="253.7">A3</text>
<text x="177.1" y="257">1</text>
<text x="191.3" y="257">2</text>
</g>
<g font-size="3.2" fill="#000080">
<text x="110.4" y="77.1">L2</text>
<text x="170.4" y="77.1">L3</text>
<text x="228.6" y="77.1">L4</text>
<text x="288.6" y="77.1">L5</text>
<text x="110.1" y="80.3">IN-4</text>
<text x="170" y="80.3">IN-4</text>
<text x="228.2" y="80.3">IN-4</text>
<text x="288.2" y="80.3">IN-4</text>
<text x="257.5" y="142.6">L1</text>
<text x="195.8" y="149.6">4u7</text>
<text x="197.6" y="146.1">C4</text>
<text x="209.6" y="149.1">D2</text>
<text x="257.5" y="145.8">150uH</text>
<text x="209.6" y="152.2">HER106</text>
<text x="255.4" y="161">HER106</text>
<text x="255.4" y="157.9">D1</text>
<text x="308.3" y="161.7">U13</text>
<text x="137.2" y="167.1">MICROCONTROLLER</text>
<text x="207.1" y="166.8">1M6</text>
<text x="207.1" y="163.6">R9</text>
<text x="308.3" y="164.9">MC34063</text>
<text x="104.8" y="172">K155ID1</text>
<text x="104.8" y="168.9">U2</text>
<text x="137.2" y="170.2">ARDUINO_NANO</text>
<text x="238.1" y="172.4">Q2</text>
<text x="238.1" y="175.6">IRF840</text>
<text x="348.2" y="177.3">0.22</text>
<text x="348.2" y="174.2">R8</text>
<text x="243.4" y="184.4">BC557</text>
<text x="243.4" y="181.3">Q1</text>
<text x="189.9" y="189.6">DS3231</text>
<text x="189.9" y="186.5">RTC</text>
<text x="267.1" y="191.4">1k</text>
<text x="267.1" y="188.3">R7</text>
<text x="282.2" y="197.2">510p</text>
<text x="282.2" y="193.7">C3</text>
<text x="361.6" y="193.7">C1</text>
<text x="366.9" y="193.7">1000u</text>
<text x="371.5" y="197">U14</text>
<text x="77.6" y="200.7">R1</text>
<text x="332.3" y="202.4">R6</text>
<text x="371.5" y="200.2">LM7805</text>
<text x="31.4" y="207.7">R2</text>
<text x="52.9" y="204.2">U10 TLP627</text>
<text x="79.4" y="204.3">680</text>
<text x="332.3" y="205.6">10k</text>
<text x="31.4" y="210.8">30k</text>
<text x="54.7" y="220.1">U9 TLP627</text>
<text x="354.5" y="220.1">C5</text>
<text x="364.9" y="220.1">C2</text>
<text x="183.1" y="225.3">U11</text>
<text x="352.8" y="223.7">100n</text>
<text x="364.9" y="223.2">470u</text>
<text x="171.8" y="233.8">10k</text>
<text x="171.8" y="230.6">R5</text>
<text x="183.1" y="228.4">Inc minutes</text>
<text x="54.7" y="236">U8 TLP627</text>
<text x="183.1" y="244.3">Inc hours</text>
<text x="183.1" y="241.2">U12</text>
<text x="54.7" y="253.6">U7 TLP627</text>
<text x="130.5" y="257.2">SW1</text>
<text x="118.9" y="263.8">10k</text>
<text x="118.9" y="260.6">R3</text>
<text x="128.8" y="260.7">Set time switch</text>
<text x="171.8" y="263.8">10k</text>
<text x="171.8" y="260.6">R4</text>
</g>
<g font-size="3.2" fill="#8d2323">
<text x="117.6" y="178">1</text>
<text x="122.8" y="179.4">D1/TX</text>
<text x="150.1" y="179.4">VIN</text>
<text x="159.1" y="178">30</text>
<text x="68.4" y="184.2" transform="rotate(-90 68.4 184.2)">3</text>
<text x="75.5" y="184.2" transform="rotate(-90 75.5 184.2)">6</text>
<text x="82.5" y="184.2" transform="rotate(-90 82.5 184.2)">7</text>
<text x="89.6" y="184.2" transform="rotate(-90 89.6 184.2)">4</text>
<text x="117.6" y="185">3</text>
<text x="117.6" y="181.5">2</text>
<text x="122.8" y="182.9">D0/RX</text>
<text x="148.6" y="182.9">GND</text>
<text x="159.1" y="181.5">29</text>
<text x="159.1" y="185">28</text>
<text x="117.6" y="188.6">4</text>
<text x="122.8" y="190">GND</text>
<text x="122.8" y="186.4">RESET</text>
<text x="145.6" y="186.4">RESET</text>
<text x="149.1" y="190">+5V</text>
<text x="159.1" y="188.6">27 +5V</text>
<text x="117.6" y="195.6">6</text>
<text x="117.6" y="192.1">5</text>
<text x="122.8" y="197">D3</text>
<text x="122.8" y="193.5">D2</text>
<text x="151.7" y="193.5">A7</text>
<text x="151.7" y="197">A6</text>
<text x="159.1" y="192.1">26</text>
<text x="159.1" y="195.6">25</text>
<text x="117.6" y="202.7">8</text>
<text x="117.6" y="199.1">7</text>
<text x="122.8" y="200.6">D4</text>
<text x="151.7" y="200.6">A5</text>
<text x="159.1" y="199.1">24</text>
<text x="159.1" y="202.7">23</text>
<text x="48.8" y="206.2">3</text>
<text x="72.7" y="206.2">2</text>
<text x="115.6" y="209.7">10</text>
<text x="117.6" y="206.2">9</text>
<text x="122.8" y="207.6">D6</text>
<text x="122.8" y="204.1">D5</text>
<text x="151.7" y="204.1">A4</text>
<text x="151.7" y="207.6">A3</text>
<text x="159.1" y="206.2">22</text>
<text x="159.1" y="209.7">21</text>
<text x="48.8" y="213.3">4</text>
<text x="72.7" y="213.3">1</text>
<text x="115.6" y="213.3">11</text>
<text x="122.8" y="214.7">D8</text>
<text x="122.8" y="211.1">D7</text>
<text x="151.7" y="211.1">A2</text>
<text x="151.7" y="214.7">A1</text>
<text x="159.1" y="213.3">20</text>
<text x="115.6" y="220.3">13</text>
<text x="115.6" y="216.8">12</text>
<text x="122.8" y="221.7">D10</text>
<text x="122.8" y="218.2">D9</text>
<text x="147.7" y="221.7">AREF</text>
<text x="151.7" y="218.2">A0</text>
<text x="159.1" y="216.8">19</text>
<text x="159.1" y="220.3">18</text>
<text x="48.8" y="222.1">3</text>
<text x="72.7" y="222.1">2</text>
<text x="115.6" y="223.8">14</text>
<text x="115.6" y="227.4">15</text>
<text x="122.8" y="225.2">D11/MOSI</text>
<text x="149.7" y="225.2">3V3</text>
<text x="159.1" y="223.8">17</text>
<text x="159.1" y="227.4">16</text>
<text x="48.8" y="229.1">4</text>
<text x="72.7" y="229.1">1</text>
<text x="122.8" y="228.8">D12/MISO D13/SCK</text>
<text x="48.8" y="237.9">3</text>
<text x="72.7" y="237.9">2</text>
<text x="48.8" y="245">4</text>
<text x="72.7" y="245">1</text>
<text x="48.8" y="255.6">3</text>
<text x="72.7" y="255.6">2</text>
<text x="48.8" y="262.6">4</text>
<text x="72.7" y="262.6">1</text>
</g>
<g font-size="3.2">
<text x="362.9" y="208">2</text>
<text x="366.4" y="209.7">GND</text>
</g>
<g font-size="2.5" fill="#8d2323">
<text x="68.2" y="153.7" transform="rotate(-90 68.2 153.7)">16</text>
<text x="72" y="153.8" transform="rotate(-90 72 153.8)">15</text>
<text x="75.5" y="152.8" transform="rotate(-90 75.5 152.8)">8</text>
<text x="79" y="152.8" transform="rotate(-90 79 152.8)">9</text>
<text x="82.5" y="153.8" transform="rotate(-90 82.5 153.8)">13</text>
<text x="86" y="153.8" transform="rotate(-90 86 153.8)">14</text>
<text x="89.5" y="153.8" transform="rotate(-90 89.5 153.8)">11</text>
<text x="93.1" y="153.8" transform="rotate(-90 93.1 153.8)">10</text>
<text x="96.7" y="152.8" transform="rotate(-90 96.7 152.8)">1</text>
<text x="100.2" y="152.9" transform="rotate(-90 100.2 152.9)">2</text>
<text x="69.8" y="158" transform="rotate(-90 69.8 158)">0</text>
<text x="73.4" y="158" transform="rotate(-90 73.4 158)">1</text>
<text x="76.9" y="158" transform="rotate(-90 76.9 158)">2</text>
<text x="80.4" y="158" transform="rotate(-90 80.4 158)">3</text>
<text x="84" y="158" transform="rotate(-90 84 158)">4</text>
<text x="87.5" y="158" transform="rotate(-90 87.5 158)">5</text>
<text x="91" y="158" transform="rotate(-90 91 158)">6</text>
<text x="94.5" y="158" transform="rotate(-90 94.5 158)">7</text>
<text x="98.1" y="158" transform="rotate(-90 98.1 158)">8</text>
<text x="101.6" y="158" transform="rotate(-90 101.6 158)">9</text>
<text x="69.8" y="179" transform="rotate(-90 69.8 179)">A0</text>
<text x="76.9" y="179" transform="rotate(-90 76.9 179)">A1</text>
<text x="84" y="179" transform="rotate(-90 84 179)">A2</text>
<text x="91" y="179" transform="rotate(-90 91 179)">A3</text>
<text x="98.1" y="179" transform="rotate(-90 98.1 179)">5V</text>
<text x="101.6" y="179" transform="rotate(-90 101.6 179)">GND</text>
<text x="96.7" y="183.8" transform="rotate(-90 96.7 183.8)">5</text>
<text x="100.2" y="185.3" transform="rotate(-90 100.2 185.3)">12</text>
</g>
</svg>
